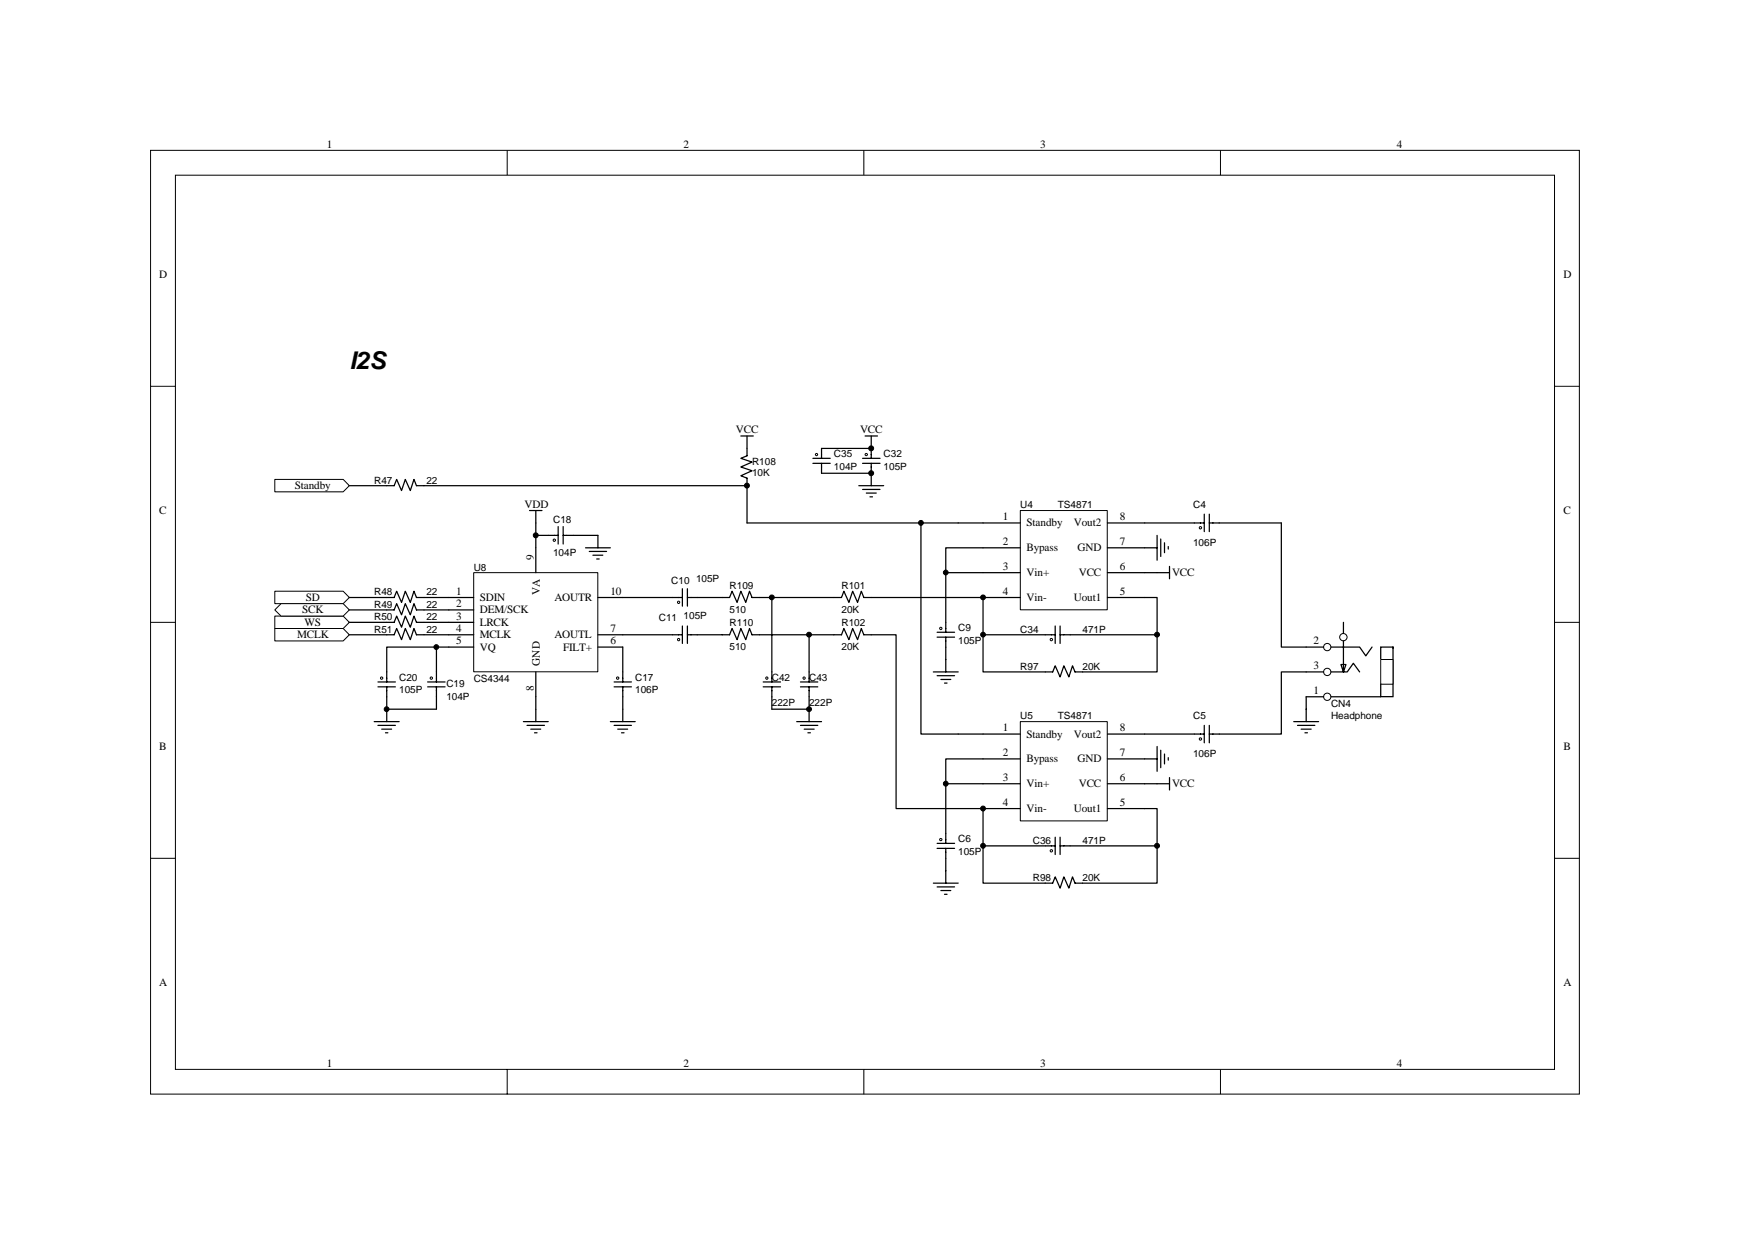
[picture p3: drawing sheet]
<svg xmlns="http://www.w3.org/2000/svg" width="297mm" height="210mm" viewBox="0 0 297 210" stroke-linecap="round" stroke-linejoin="round" font-family="sans-serif">
<g fill="none" stroke="#000" stroke-width=".17">
<path d="M25.4 25.4h241v159.1h-241zM29.6 29.5h232.6v150.9h-232.6zM85.6 25.4v4.1M145.7 25.4v4.1M205.9 25.4v4.1M25.4 65.2h4.2M262.2 65.2h4.2M25.4 105h4.2M262.2 105h4.2M25.4 144.8h4.2M262.2 144.8h4.2M85.6 180.4v4.2"/>
<path d="M145.7 180.4v4.2M205.9 180.4v4.2"/>
</g>
<path d="M98.8 92.4h4.2M99.4 93h2.9M100 93.6h1.7M100.6 94.3h.5M100.9 90.3v2.1" fill="none" stroke="#000" stroke-width=".21"/>
<g fill="#fff" stroke="#000" stroke-width=".17">
<path d="M46.4 103.9h11.5l1 1.1-1 1h-11.5z" fill-rule="evenodd"/>
<path d="M46.4 99.7h11.5l1 1.1-1 1h-11.5z" fill-rule="evenodd"/>
</g>
<path d="M71.5 105h4.2M71.5 107.1h4.2" fill="none" stroke="#000" stroke-width=".21"/>
<path d="M46.4 102.9l1-1.1h10.5l1 1.1-1 1h-10.5z" fill-rule="evenodd" fill="#fff" stroke="#000" stroke-width=".17"/>
<path d="M92.5 90.3h1.6M94.1 88.8v3M95 90.3h1.7M95 88.8v3M73.6 109.1v4.2" fill="none" stroke="#000" stroke-width=".21"/>
<g fill="#fff" stroke="#000" stroke-width=".17">
<path d="M46.4 106h11.5l1 1.1-1 1h-11.5z" fill-rule="evenodd"/>
<circle cx="93.5" cy="91.1" r=".2"/>
</g>
<path d="M89.3 86.1h2.1M90.4 86.1v2.1M71.5 100.8h4.2M90.4 119.6v2.1M105 100.8h8.4M105 107.1h8.4M88.3 121.7h4.2M88.9 122.3h2.9M89.5 123h1.7M90.2 123.6h.4" fill="none" stroke="#000" stroke-width=".21"/>
<path d="M79.9 96.6h20.9v16.7h-20.9z" fill="#fff"/>
<path d="M79.9 96.6h20.9v16.7h-20.9z" fill="none" stroke="#000" stroke-width=".17"/>
<g fill="none" stroke="#000" stroke-width=".21">
<path d="M90.4 92.4v4.2M65.2 119.6v2.1M71.5 102.9h8.4M72.1 115.8h3M72.1 115h3M73.6 113.3v1.7M73.6 115.8v1.7M75.7 100.8h4.2M75.7 105h4.2M75.7 107.1h4.2M75.7 109.1h4.2M90.4 113.3v4.2"/>
<path d="M100.9 100.8h4.1M100.9 107.1h4.1M100.9 109.1h4.1M63.1 121.7h4.2M63.8 122.3h2.9M64.4 123h1.7M65 123.6h.4"/>
</g>
<circle cx="72.8" cy="114.4" r=".2" fill="#fff" stroke="#000" stroke-width=".17"/>
<path d="M63.8 115.8h2.9M63.8 115h2.9M65.2 119.6h8.4M65.2 113.3v1.7M65.2 115.8v1.7" fill="none" stroke="#000" stroke-width=".21"/>
<circle cx="64.4" cy="114.4" r=".2" fill="#fff" stroke="#000" stroke-width=".17"/>
<path d="M75.7 109.1h-10.5v4.2M103.6 115.8h2.9M103.6 115h2.9M105 113.3v1.7M105 115.8v1.7" fill="none" stroke="#000" stroke-width=".21"/>
<circle cx="104.2" cy="114.4" r=".2" fill="#fff" stroke="#000" stroke-width=".17"/>
<path d="M105 109.1v4.2M105 119.6v2.1M103 121.7h4.1M103.6 122.3h2.9M104.2 123h1.7M104.8 123.6h.5" fill="none" stroke="#000" stroke-width=".21"/>
<path d="M232.9 109.1v8.4h2.1v-8.4z" fill-rule="evenodd" fill="#fff" stroke="#000" stroke-width=".21"/>
<g fill="none" stroke="#000" stroke-width=".17">
<circle cx="223.9" cy="109.1" r=".62"/>
<circle cx="223.9" cy="113.3" r=".62"/>
<circle cx="223.9" cy="117.5" r=".62"/>
<circle cx="226.6" cy="107.5" r=".62"/>
</g>
<path d="M220.3 113.3h3M220.3 109.1h3M220.3 117.5h3M224.5 117.5h8.4M226.6 105v1.8" fill="none" stroke="#000" stroke-width=".21"/>
<path d="M232.9 111.3h2.1v4.1h-2.1z" fill="#fff"/>
<path d="M232.9 111.2h2.1v4.2h-2.1z" fill="none" stroke="#000" stroke-width=".17"/>
<path d="M115.1 99.3v2.9M115.9 99.3v2.9M113.4 100.8h1.7M115.9 100.8h1.7M224.5 113.3h2.7l1.1-1.4 1 1.4M224.5 109.1h4.8l1.1 1.5 1-1.5M226.6 108.1v5.2l-.4-1.2h.8l-.4 1.2" fill="none" stroke="#000" stroke-width=".21"/>
<path d="M114.3 101.4h.3v.3h-.3z" fill-rule="evenodd" fill="#fff" stroke="#000" stroke-width=".17"/>
<path d="M176.3 107.1h1.7M178 105.6v2.9M178.8 107.1h1.7M178.8 105.6v2.9" fill="none" stroke="#000" stroke-width=".21"/>
<circle cx="177.3" cy="107.9" r=".2" fill="#fff" stroke="#000" stroke-width=".17"/>
<path d="M113.4 107.1h1.7M115.1 105.6v2.9M115.9 107.1h1.7M115.9 105.6v2.9M176.3 113.3h1.3l.4-1 .8 1.9 .6-1.9 .9 1.9 .6-1.9 .4 1h1.3" fill="none" stroke="#000" stroke-width=".21"/>
<path d="M114.3 107.7h.3v.3h-.3z" fill-rule="evenodd" fill="#fff" stroke="#000" stroke-width=".17"/>
<g fill="none" stroke="#000" stroke-width=".21">
<path d="M117.6 100.8h5.5l.4-1.1 .8 1.9 .7-1.9 .8 1.9 .6-1.9 .4 1.1h15.1l.4-1.1 .9 1.9 .6-1.9 .8 1.9 .7-1.9 .4 1.1h1.3M117.6 107.1h5.5l.4-1.1 .8 1.9 .7-1.9 .8 1.9 .6-1.9 .4 1.1h1.3M128.7 115.8h3M128.7 115h3M130.2 119.6h6.3M130.2 113.3v1.7M130.2 115.8v1.7M136.5 117.5v4.2M140.7 107.1h1.2l.4-1.1 .9 1.9 .6-1.9 .8 1.9 .7-1.9 .4 1.1h1.3M134.4 121.7h4.2M135 122.3h2.9M135.7 123h1.6"/>
<path d="M136.3 123.6h.4"/>
</g>
<path d="M129.2 114.2h.3v.3h-.3z" fill-rule="evenodd" fill="#fff" stroke="#000" stroke-width=".17"/>
<path d="M135 115.8h2.9M135 115h2.9M136.5 113.3v1.7M136.5 115.8v1.7" fill="none" stroke="#000" stroke-width=".21"/>
<path d="M135.5 114.2h.3v.3h-.3z" fill-rule="evenodd" fill="#fff" stroke="#000" stroke-width=".17"/>
<path d="M128.1 107.1h12.6M130.2 100.8v12.5M130.2 117.5v2.1M136.5 107.1v6.2" fill="none" stroke="#000" stroke-width=".21"/>
<path d="M172.1 86.1h14.7v16.7h-14.7z" fill="#fff"/>
<path d="M172.1 86.1h14.7v16.7h-14.7z" fill="none" stroke="#000" stroke-width=".17"/>
<g fill="none" stroke="#000" stroke-width=".21">
<path d="M165.8 88.2h6.3M165.8 92.4h6.3M165.8 96.6h6.3M186.8 88.2h6.3M186.8 92.4h6.3M186.8 96.6h6.3M147 100.8h25.1M158.1 107.5h2.9M158.1 106.6h2.9M159.5 105v1.6M159.5 107.5v1.6M165.8 100.8v12.5h10.5"/>
<path d="M165.8 107.1h10.5M180.5 107.1h14.7M186.8 100.8h8.4v12.5h-12.6"/>
</g>
<g fill="#000" stroke="#000" stroke-width=".17">
<circle cx="130.2" cy="100.8" r=".41"/>
<circle cx="136.5" cy="107" r=".41"/>
</g>
<circle cx="158.7" cy="106" r=".2" fill="#fff" stroke="#000" stroke-width=".17"/>
<path d="M161.6 88.2h4.2M165.8 96.6h-6.3v8.4M165.8 92.4h-6.3v4.2M201.5 88.2h1.6M203.1 86.7v3M204 88.2h1.7M204 86.7v3M157.4 113.3h4.2M158.1 114h2.9M158.7 114.6h1.7M159.3 115.2h.4M159.5 109.1v4.2" fill="none" stroke="#000" stroke-width=".21"/>
<circle cx="202.5" cy="89" r=".2" fill="#fff" stroke="#000" stroke-width=".17"/>
<path d="M145.5 78.1h2.9M145.5 77.3h2.9M147 75.6v1.7M147 78.1v1.7M193.1 88.2h8.4M205.7 88.2h10.4" fill="none" stroke="#000" stroke-width=".21"/>
<path d="M146 76.5h.3v.3h-.3z" fill-rule="evenodd" fill="#fff" stroke="#000" stroke-width=".17"/>
<g fill="none" stroke="#000" stroke-width=".21">
<path d="M147 79.8v2.1M144.9 81.9h4.2M145.5 82.5h2.9M146.1 83.2h1.7M146.7 83.8h.5M193.1 96.6h4.2M193.1 92.4h2.1M195.2 90.3v4.2M195.8 90.9v3M196.4 91.5v1.7M197.1 92.2v.4M197.3 95.5v2.1"/>
<path d="M176.3 142.7h1.7M178 141.2v2.9M178.8 142.7h1.7M178.8 141.2v2.9"/>
</g>
<circle cx="177.3" cy="143.5" r=".2" fill="#fff" stroke="#000" stroke-width=".17"/>
<path d="M176.3 148.9h1.3l.4-1 .8 1.9 .6-1.9 .9 1.9 .6-1.9 .4 1h1.3" fill="none" stroke="#000" stroke-width=".21"/>
<path d="M172.1 121.7h14.7v16.8h-14.7z" fill="#fff"/>
<path d="M172.1 121.7h14.7v16.8h-14.7z" fill="none" stroke="#000" stroke-width=".17"/>
<g fill="none" stroke="#000" stroke-width=".21">
<path d="M165.8 123.8h6.3M165.8 128h6.3M165.8 132.2h6.3M172.1 136.4h-6.3v12.5h10.5M186.8 136.4h8.4v12.5h-12.6M186.8 123.8h6.3M186.8 128h6.3M186.8 132.2h6.3M158.1 143.1h2.9M158.1 142.2h2.9M159.5 140.6v1.6M159.5 143.1v1.7"/>
<path d="M165.8 142.7h10.5M180.5 142.7h14.7"/>
</g>
<path d="M158.5 141.5h.3v.2h-.3z" fill-rule="evenodd" fill="#fff" stroke="#000" stroke-width=".17"/>
<path d="M161.6 123.8h4.2M165.8 132.2h-6.3v8.4M165.8 128h-6.3v4.2M201.5 123.8h1.6M203.1 122.3v3M204 123.8h1.7M204 122.3v3M157.4 148.9h4.2M158.1 149.6h2.9M158.7 150.2h1.7M159.3 150.8h.4M159.5 144.8v4.1" fill="none" stroke="#000" stroke-width=".21"/>
<circle cx="202.5" cy="124.6" r=".2" fill="#fff" stroke="#000" stroke-width=".17"/>
<path d="M137.1 78.1h2.9M137.1 77.3h2.9M138.6 75.6v1.7M138.6 78.1v1.7M193.1 123.8h8.4" fill="none" stroke="#000" stroke-width=".21"/>
<circle cx="137.7" cy="76.7" r=".19" fill="#fff" stroke="#000" stroke-width=".17"/>
<g fill="none" stroke="#000" stroke-width=".21">
<path d="M138.6 79.8h8.4M145.9 73.5h2.1M147 73.5v2.1h-8.4M65.2 81.9h1.3l.4-1 .8 1.8 .7-1.8 .8 1.8 .6-1.8 .4 1h55.8v6.3h35.6M90.4 88.2v4.2M90.4 90.3h2.1M96.7 90.3h4.2M155.3 88.2v35.6h6.3M216.1 88.2v20.9h4.2M58.9 100.8h7.6l.4-1.1 .8 1.9 .7-1.9 .8 1.9 .6-1.9 .4 1.1h1.3M58.9 102.9h7.6l.4-1.1 .8 1.9 .7-1.9 .8 1.9 .6-1.9 .4 1.1h1.3M58.9 105h7.6l.4-1.1 .8 1.9 .7-1.9 .8 1.9 .6-1.9 .4 1.1h1.3"/>
<path d="M58.9 107.1h7.6l.4-1.1 .8 1.9 .7-1.9 .8 1.9 .6-1.9 .4 1.1h1.3M65.2 117.5v2.1M73.6 117.5v2.1M90.4 117.5v2.1M105 117.5v2.1M147 107.1h4.1v29.3h14.7M220.3 113.3h-4.2v10.5h-10.4M220.3 117.5v4.2M193.1 132.2h4.2M193.1 128h2.1M195.2 125.9v4.2M195.8 126.5v3"/>
<path d="M196.4 127.2v1.6M197.1 127.8v.4M197.3 131.1v2.1M218.2 121.7h4.2M218.9 122.3h2.9M219.5 123h1.7M220.1 123.6h.4"/>
</g>
<g fill="#000" stroke="#000" stroke-width=".17">
<circle cx="90.4" cy="90.3" r=".42"/>
<circle cx="155.3" cy="88.2" r=".41"/>
<circle cx="159.5" cy="96.6" r=".4"/>
<circle cx="65.2" cy="119.6" r=".4"/>
<circle cx="73.6" cy="109.1" r=".4"/>
<circle cx="136.5" cy="119.6" r=".41"/>
<circle cx="165.8" cy="100.8" r=".4"/>
<circle cx="165.8" cy="107" r=".4"/>
<circle cx="195.2" cy="107" r=".41"/>
<circle cx="159.5" cy="132.2" r=".41"/>
<circle cx="165.8" cy="136.4" r=".41"/>
<circle cx="165.8" cy="142.7" r=".41"/>
<circle cx="195.2" cy="142.7" r=".42"/>
</g>
<path d="M46.4 80.9h11.5l1 1-1 1.1h-11.5z" fill-rule="evenodd" fill="#fff" stroke="#000" stroke-width=".17"/>
<path d="M125 73.5h2.1M126 73.5v3.4l-1 .4 1.8 .6-1.8 .9 1.8 .6-1.8 .8 1 .4v1.3M58.9 81.9h6.3" fill="none" stroke="#000" stroke-width=".21"/>
<g fill="#000" stroke="#000" stroke-width=".17">
<circle cx="146.9" cy="75.6" r=".42"/>
<circle cx="146.9" cy="79.8" r=".42"/>
<circle cx="126" cy="81.9" r=".42"/>
</g>
<text font-size="4.1" x="58.9" y="62.2">I2S</text>
<g font-size="1.9">
<text x="55.2" y="24.9">1</text>
<text x="115.3" y="24.9">2</text>
<text x="175.5" y="24.9">3</text>
<text x="235.6" y="24.9">4</text>
<text x="26.9" y="46.9">D</text>
<text x="263.7" y="46.9">D</text>
<text x="124.1" y="73.1">VCC</text>
<text x="145.1" y="73.1">VCC</text>
<text x="49.7" y="82.5">Standby</text>
<text x="26.9" y="86.7">C</text>
<text x="88.5" y="85.6">VDD</text>
<text x="169.2" y="87.7">1</text>
<text x="173.2" y="88.8">Standby</text>
<text x="181.1" y="88.8">Vout2</text>
<text x="188.9" y="87.7">8</text>
<text x="263.7" y="86.7">C</text>
<text x="90" y="94.5" transform="rotate(-90 90 94.5)">9</text>
<text x="169.2" y="91.9">2</text>
<text x="173.2" y="93">Bypass</text>
<text x="181.8" y="93">GND</text>
<text x="188.9" y="91.9">7</text>
<text x="51.6" y="101.3">SD</text>
<text x="77" y="100.3">1</text>
<text x="80.9" y="101.3">SDIN</text>
<text x="91.1" y="100.4" transform="rotate(-90 91.1 100.4)">VA</text>
<text x="93.5" y="101.3">AOUTR</text>
<text x="103" y="100.3">10</text>
<text x="169.2" y="96.1">3</text>
<text x="169.2" y="100.3">4</text>
<text x="173.2" y="97.2">Vin+</text>
<text x="173.2" y="101.3">Vin-</text>
<text x="181.1" y="101.3">Uout1</text>
<text x="182" y="97.2">VCC</text>
<text x="188.9" y="96.1">6</text>
<text x="188.9" y="100.3">5</text>
<text x="197.7" y="97.2">VCC</text>
<text x="50.1" y="107.6">MCLK</text>
<text x="51" y="103.4">SCK</text>
<text x="51.4" y="105.5">WS</text>
<text x="77" y="102.4">2</text>
<text x="77" y="104.5">3</text>
<text x="77" y="106.6">4</text>
<text x="80.9" y="103.4">DEM/SCK</text>
<text x="80.9" y="105.5">LRCK</text>
<text x="80.9" y="107.6">MCLK</text>
<text x="93.5" y="107.6">AOUTL</text>
<text x="103" y="106.6">7</text>
<text x="77" y="108.7">5</text>
<text x="80.9" y="109.7">VQ</text>
<text x="91.1" y="112.3" transform="rotate(-90 91.1 112.3)">GND</text>
<text x="95" y="109.7">FILT+</text>
<text x="103" y="108.7">6</text>
<text x="221.6" y="112.9">3</text>
<text x="221.6" y="108.7">2</text>
<text x="90" y="116.5" transform="rotate(-90 90 116.5)">8</text>
<text x="221.6" y="117.1">1</text>
<text x="169.2" y="123.3">1</text>
<text x="173.2" y="124.4">Standby</text>
<text x="181.1" y="124.4">Vout2</text>
<text x="188.9" y="123.3">8</text>
<text x="26.9" y="126.5">B</text>
<text x="169.2" y="127.5">2</text>
<text x="169.2" y="131.7">3</text>
<text x="173.2" y="128.6">Bypass</text>
<text x="181.8" y="128.6">GND</text>
<text x="188.9" y="131.7">6</text>
<text x="188.9" y="127.5">7</text>
<text x="263.7" y="126.5">B</text>
<text x="169.2" y="135.9">4</text>
<text x="173.2" y="132.8">Vin+</text>
<text x="173.2" y="137">Vin-</text>
<text x="181.1" y="137">Uout1</text>
<text x="182" y="132.8">VCC</text>
<text x="188.9" y="135.9">5</text>
<text x="197.7" y="132.8">VCC</text>
<text x="26.9" y="166.3">A</text>
<text x="263.7" y="166.3">A</text>
<text x="55.2" y="179.9">1</text>
<text x="115.3" y="179.9">2</text>
<text x="175.5" y="179.9">3</text>
<text x="235.6" y="179.9">4</text>
</g>
<g font-size="1.7">
<text x="140.7" y="77.2">C35</text>
<text x="149.1" y="77.2">C32</text>
<text x="63.1" y="81.6">R47</text>
<text x="71.9" y="81.6">22</text>
<text x="126.8" y="78.4">R108</text>
<text x="126.8" y="80.3">10K</text>
<text x="140.7" y="79.2">104P</text>
<text x="149.1" y="79.2">105P</text>
<text x="93.3" y="88.2">C18</text>
<text x="172.1" y="85.7">U4</text>
<text x="178.4" y="85.7">TS4871</text>
<text x="201.2" y="85.7">C4</text>
<text x="93.3" y="93.7">104P</text>
<text x="201.2" y="92">106P</text>
<text x="63.1" y="100.4">R48</text>
<text x="71.9" y="100.4">22</text>
<text x="79.9" y="96.2">U8</text>
<text x="113.2" y="98.5">C10</text>
<text x="117.4" y="98.1">105P</text>
<text x="123.1" y="99.4">R109</text>
<text x="141.9" y="99.4">R101</text>
<text x="63.1" y="102.5">R49</text>
<text x="63.1" y="104.6">R50</text>
<text x="63.1" y="106.7">R51</text>
<text x="71.9" y="102.5">22</text>
<text x="71.9" y="104.6">22</text>
<text x="71.9" y="106.7">22</text>
<text x="111.1" y="104.8">C11</text>
<text x="115.3" y="104.4">105P</text>
<text x="123.1" y="103.3">510</text>
<text x="123.1" y="105.6">R110</text>
<text x="141.9" y="105.6">R102</text>
<text x="141.9" y="103.3">20K</text>
<text x="161.6" y="106.5">C9</text>
<text x="172.1" y="106.7">C34</text>
<text x="182.6" y="106.7">471P</text>
<text x="123.1" y="109.6">510</text>
<text x="141.9" y="109.6">20K</text>
<text x="161.6" y="108.6">105P</text>
<text x="172.1" y="113">R97</text>
<text x="182.6" y="113">20K</text>
<text x="67.3" y="114.9">C20</text>
<text x="67.3" y="116.9">105P</text>
<text x="75.3" y="115.9">C19</text>
<text x="75.3" y="118">104P</text>
<text x="79.9" y="115.1">CS4344</text>
<text x="107.1" y="114.9">C17</text>
<text x="107.1" y="116.9">106P</text>
<text x="130.2" y="114.9">C42</text>
<text x="130.2" y="119">222P</text>
<text x="136.5" y="114.9">C43</text>
<text x="136.5" y="119">222P</text>
<text x="224.5" y="119.3">CN4</text>
<text x="172.1" y="121.3">U5</text>
<text x="178.4" y="121.3">TS4871</text>
<text x="201.2" y="121.3">C5</text>
<text x="224.5" y="121.3">Headphone</text>
<text x="201.2" y="127.6">106P</text>
<text x="161.6" y="142.1">C6</text>
<text x="174.2" y="142.3">C36</text>
<text x="182.6" y="142.3">471P</text>
<text x="161.6" y="144.2">105P</text>
<text x="174.2" y="148.6">R98</text>
<text x="182.6" y="148.6">20K</text>
</g>
</svg>
